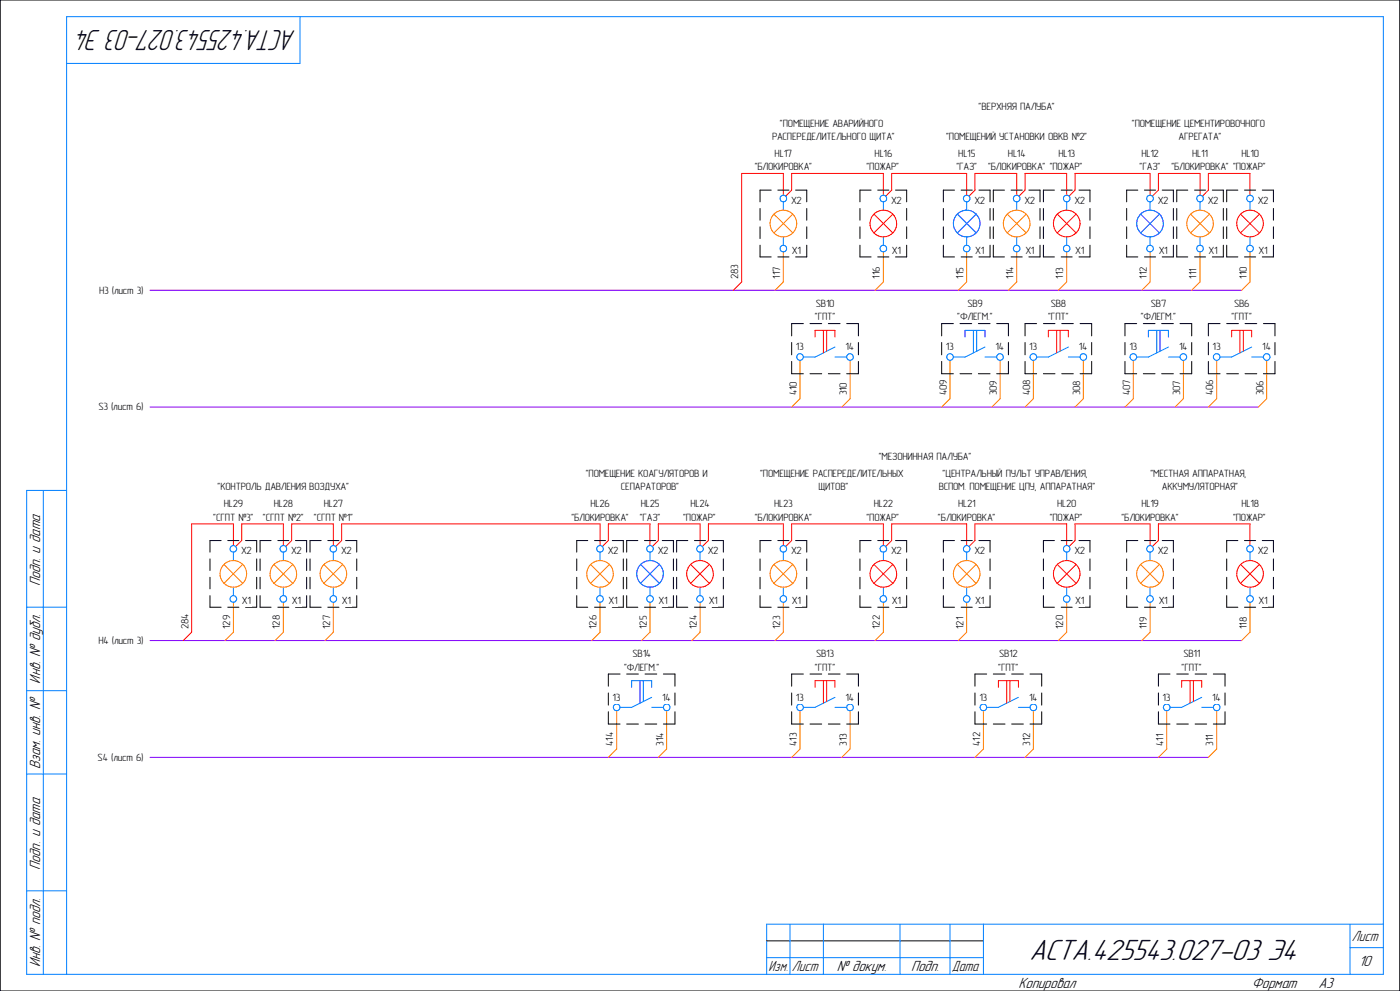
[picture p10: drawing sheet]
<svg xmlns="http://www.w3.org/2000/svg" width="420mm" height="297mm" viewBox="0 0 420 297" stroke-linecap="round" stroke-linejoin="round" font-family="sans-serif">
<g fill="none" stroke="#000" stroke-width=".3">
<path d="M-.1 0v297M231.4 57h-3.4v3.5M233.3 57h3.4M238.7 57h3.3v3.5M261.3 57h-3.3v3.5M263.3 57h3.4M268.6 57h3.4v3.5M286.3 57h-3.3v3.5M288.3 57h3.4M293.7 57h3.3v3.5M301.3 57h-3.3v3.5M303.3 57h3.4"/>
<path d="M308.7 57h3.3v3.5M316.3 57h-3.3v3.5M318.3 57h3.3M323.7 57h3.3v3.5M341.3 57h-3.3v3.5M343.3 57h3.4M348.7 57h3.3v3.5M356.3 57h-3.3v3.5M358.4 57h3.3M363.7 57h3.3v3.5M371.3 57h-3.3v3.5M373.3 57h3.4"/>
<path d="M378.7 57h3.3v3.5M228 62.5v3.5M228 68v3.5M228 73.5v3.5h3.4M233.3 77h3.4M242 62.5v3.5M242 68v3.5M242 73.5v3.5h-3.3M258 62.5v3.5M258 68v3.5M258 73.5v3.5h3.3M263.3 77h3.4"/>
<path d="M272 62.5v3.5M272 68v3.5M272 73.5v3.5h-3.4M283 62.5v3.5M283 68v3.5M283 73.5v3.5h3.3M288.3 77h3.4M297 62.5v3.5M297 68v3.5M297 73.5v3.5h-3.3M298 73.5v3.5h3.3M298 62.5v3.5"/>
<path d="M298 68v3.5M303.3 77h3.4M312 73.5v3.5h-3.3M312 62.5v3.5M312 68v3.5M313 62.5v3.5M313 68v3.5M313 73.5v3.5h3.3M318.3 77h3.3M327 62.5v3.5M327 68v3.5M327 73.5v3.5h-3.3"/>
<path d="M338 62.5v3.5M338 68v3.5M338 73.5v3.5h3.3M343.3 77h3.4M352 62.5v3.5M352 68v3.5M352 73.5v3.5h-3.3M353 73.5v3.5h3.3M353 62.5v3.5M353 68v3.5M358.4 77h3.3M367 73.5v3.5h-3.3"/>
<path d="M367 62.5v3.5M367 68v3.5M368 62.5v3.5M368 68v3.5M368 73.5v3.5h3.3M373.3 77h3.4M382 62.5v3.5M382 68v3.5M382 73.5v3.5h-3.3M241 97h-3.5v3.7M243 97h3.5M248.5 97h3.5"/>
<path d="M254 97h3.5v3.7M286 97h-3.5v3.7M288 97h3.5M293.5 97h3.5M299 97h3.5v3.7M311 97h-3.5v3.7M313 97h3.5M318.5 97h3.5M324 97h3.5v3.7M341 97h-3.5v3.7M343 97h3.5M348.5 97h3.5"/>
<path d="M354 97h3.5v3.7M366 97h-3.5v3.7M368 97h3.5M373.5 97h3.5M379 97h3.5v3.7M237.5 102.7v3.6M237.5 108.3v3.7h3.5M243 112h3.5M248.5 112h3.5M257.5 102.7v3.6M257.5 108.3v3.7h-3.5M282.5 108.3v3.7h3.5"/>
<path d="M282.5 102.7v3.6M288 112h3.5M293.5 112h3.5M302.5 108.3v3.7h-3.5M302.5 102.7v3.6M307.5 108.3v3.7h3.5M307.5 102.7v3.6M313 112h3.5M318.5 112h3.5M327.5 108.3v3.7h-3.5M327.5 102.7v3.6M337.5 108.3v3.7h3.5"/>
<path d="M337.5 102.7v3.6M343 112h3.5M348.5 112h3.5M357.5 108.3v3.7h-3.5M357.5 102.7v3.6M362.5 108.3v3.7h3.5M362.5 102.7v3.6M368 112h3.5M373.5 112h3.5M382.5 108.3v3.7h-3.5M382.5 102.7v3.6M63 178.5v3.5h3.3"/>
<path d="M63 167.5v3.5M63 173v3.5M66.3 162h-3.3v3.5M68.3 162h3.4M73.7 162h3.3v3.5M77 178.5v3.5h-3.3M77 167.5v3.5M77 173v3.5M78 178.5v3.5h3.3M78 167.5v3.5M78 173v3.5M81.3 162h-3.3v3.5"/>
<path d="M83.4 162h3.3M88.6 162h3.4v3.5M92 178.5v3.5h-3.4M92 167.5v3.5M92 173v3.5M93 178.5v3.5h3.4M93 167.5v3.5M93 173v3.5M96.4 162h-3.4v3.5M98.3 162h3.4M103.7 162h3.3v3.5M107 178.5v3.5h-3.3"/>
<path d="M107 167.5v3.5M107 173v3.5M173 178.5v3.5h3.3M173 167.5v3.5M173 173v3.5M176.3 162h-3.3v3.5M178.4 162h3.3M183.7 162h3.3v3.5M187 178.5v3.5h-3.3M187 167.5v3.5M187 173v3.5M188 178.5v3.5h3.3"/>
<path d="M188 167.5v3.5M188 173v3.5M191.3 162h-3.3v3.5M193.3 162h3.4M198.7 162h3.3v3.5M202 178.5v3.5h-3.3M202 167.5v3.5M202 173v3.5M203 178.5v3.5h3.3M203 167.5v3.5M203 173v3.5M206.3 162h-3.3v3.5"/>
<path d="M208.3 162h3.4M213.7 162h3.3v3.5M217 178.5v3.5h-3.3M217 167.5v3.5M217 173v3.5M228 178.5v3.5h3.4M228 167.5v3.5M228 173v3.5M231.4 162h-3.4v3.5M233.3 162h3.4M238.7 162h3.3v3.5M242 178.5v3.5h-3.3"/>
<path d="M242 167.5v3.5M242 173v3.5M258 178.5v3.5h3.3M258 167.5v3.5M258 173v3.5M261.3 162h-3.3v3.5M263.3 162h3.4M268.6 162h3.4v3.5M272 178.5v3.5h-3.4M272 167.5v3.5M272 173v3.5M283 178.5v3.5h3.3"/>
<path d="M283 167.5v3.5M283 173v3.5M286.3 162h-3.3v3.5M288.3 162h3.4M293.7 162h3.3v3.5M297 178.5v3.5h-3.3M297 167.5v3.5M297 173v3.5M313 178.5v3.5h3.3M313 167.5v3.5M313 173v3.5M316.3 162h-3.3v3.5"/>
<path d="M318.3 162h3.3M323.7 162h3.3v3.5M327 178.5v3.5h-3.3M327 167.5v3.5M327 173v3.5M338 178.5v3.5h3.3M338 167.5v3.5M338 173v3.5M341.3 162h-3.3v3.5M343.3 162h3.4M348.7 162h3.3v3.5M352 178.5v3.5h-3.3"/>
<path d="M352 167.5v3.5M352 173v3.5M368 167.5v3.5M368 173v3.5M368 178.5v3.5h3.3M371.3 162h-3.3v3.5M373.3 162h3.4M378.7 162h3.3v3.5M382 167.5v3.5M382 173v3.5M382 178.5v3.5h-3.3M68.3 182h3.4"/>
<path d="M83.4 182h3.3M98.3 182h3.4M178.4 182h3.3M193.3 182h3.4M208.3 182h3.4M233.3 182h3.4M263.3 182h3.4M288.3 182h3.4M318.3 182h3.3M343.3 182h3.4M373.3 182h3.4M182.5 213.3v3.7h3.5"/>
<path d="M182.5 207.7v3.6M186 202h-3.5v3.7M188 217h3.5M188 202h3.5M193.5 217h3.5M193.5 202h3.5M199 202h3.5v3.7M202.5 213.3v3.7h-3.5M202.5 207.7v3.6M237.5 213.3v3.7h3.5M237.5 207.7v3.6M241 202h-3.5v3.7"/>
<path d="M243 217h3.5M243 202h3.5M248.5 217h3.5M248.5 202h3.5M254 202h3.5v3.7M257.5 213.3v3.7h-3.5M257.5 207.7v3.6M292.5 213.3v3.7h3.5M292.5 207.7v3.6M296 202h-3.5v3.7M298 217h3.5M298 202h3.5"/>
<path d="M303.5 217h3.5M303.5 202h3.5M309 202h3.5v3.7M312.5 213.3v3.7h-3.5M312.5 207.7v3.6M347.5 213.3v3.7h3.5M347.5 207.7v3.6M351 202h-3.5v3.7M353 217h3.5M353 202h3.5M358.5 217h3.5M358.5 202h3.5"/>
<path d="M364 202h3.5v3.7M367.5 213.3v3.7h-3.5M367.5 207.7v3.6"/>
</g>
<path d="M45 87h327.5M45 122h332.5M45 192h327.5M45 227h317.5" fill="none" stroke="#8000ff" stroke-width=".3"/>
<g fill="none" stroke="#ff8000" stroke-width=".3">
<path d="M232.2 64.2l5.6 5.6M235 75.5v9l-2.5 2.5M237.8 64.2l-5.6 5.6M265 75.5v9l-2.5 2.5M290 75.5v9l-2.5 2.5M302.2 64.2l5.6 5.6M305 75.5v9l-2.5 2.5M307.8 64.2l-5.6 5.6M320 75.5v9l-2.5 2.5M345 75.5v9l-2.5 2.5M357.2 64.2l5.6 5.6M360 75.5v9l-2.5 2.5"/>
<path d="M362.8 64.2l-5.6 5.6M375 75.5v9l-2.5 2.5M240 108v11.5l-2.5 2.5M255 108v11.5l-2.5 2.5M285 108v11.5l-2.5 2.5M300 108v11.5l-2.5 2.5M310 108v11.5l-2.5 2.5M325 108v11.5l-2.5 2.5M340 108v11.5l-2.5 2.5M355 108v11.5l-2.5 2.5M365 108v11.5l-2.5 2.5M380 108v11.5l-2.5 2.5"/>
<path d="M67.2 169.2l5.6 5.6M72.8 169.2l-5.6 5.6M82.2 169.2l5.6 5.6M87.8 169.2l-5.6 5.6M97.2 169.2l5.6 5.6M102.8 169.2l-5.6 5.6M177.2 169.2l5.6 5.6M182.8 169.2l-5.6 5.6M232.2 169.2l5.6 5.6M237.8 169.2l-5.6 5.6M287.2 169.2l5.6 5.6M292.8 169.2l-5.6 5.6"/>
<path d="M342.2 169.2l5.6 5.6M347.8 169.2l-5.6 5.6M70 180.5v9l-2.5 2.5M85 180.5v9l-2.5 2.5M100 180.5v9l-2.5 2.5M180 180.5v9l-2.5 2.5M195 180.5v9l-2.5 2.5M210 180.5v9l-2.5 2.5M235 180.5v9l-2.5 2.5M265 180.5v9l-2.5 2.5M290 180.5v9l-2.5 2.5M320 180.5v9l-2.5 2.5"/>
<path d="M345 180.5v9l-2.5 2.5M375 180.5v9l-2.5 2.5M185 213v11.5l-2.5 2.5M200 213v11.5l-2.5 2.5M240 213v11.5l-2.5 2.5M255 213v11.5l-2.5 2.5M295 213v11.5l-2.5 2.5M310 213v11.5l-2.5 2.5M350 213v11.5l-2.5 2.5M365 213v11.5l-2.5 2.5"/>
<circle cx="235" cy="67" r="4"/>
<circle cx="305" cy="67" r="4"/>
<circle cx="360" cy="67" r="4"/>
<circle cx="70" cy="172" r="4"/>
<circle cx="85" cy="172" r="4"/>
<circle cx="100" cy="172" r="4"/>
<circle cx="180" cy="172" r="4"/>
<circle cx="235" cy="172" r="4"/>
<circle cx="290" cy="172" r="4"/>
<circle cx="345" cy="172" r="4"/>
</g>
<g fill="none" stroke="#f00" stroke-width=".3">
<path d="M235 58.5v-6.5h-12.5v32.5l-2.5 2.5M265 58.5v-6.5h-27.5v5l-1.8 1.8M290 58.5v-6.5h-22.5v5l-1.8 1.8M305 58.5v-6.5h-12.5v5l-1.8 1.8M320 58.5v-6.5h-12.5v5l-1.8 1.8M345 58.5v-6.5h-22.5v5l-1.8 1.8M360 58.5v-6.5h-12.5v5l-1.8 1.8M375 58.5v-6.5h-12.5v5l-1.8 1.8M262.2 64.2l5.6 5.6M267.8 64.2l-5.6 5.6M317.2 64.2l5.6 5.6M322.8 64.2l-5.6 5.6"/>
<path d="M372.2 64.2l5.6 5.6M377.8 64.2l-5.6 5.6M247 99v6.7M248 99v6.2M317 99v6.7M318 99v6.2M372 99v6.7M373 99v6.2M244.5 101v-2h6v2M314.5 101v-2h6v2M369.5 101v-2h6v2M70 163.5v-6.5h-12.5v32.5l-2.5 2.5"/>
<path d="M85 163.5v-6.5h-12.5v5l-1.8 1.8M100 163.5v-6.5h-12.5v5l-1.8 1.8M180 163.5v-6.5h-77.5v5l-1.8 1.8M195 163.5v-6.5h-12.5v5l-1.8 1.8M207.2 169.2l5.6 5.6M210 163.5v-6.5h-12.5v5l-1.8 1.8M212.8 169.2l-5.6 5.6M235 163.5v-6.5h-22.5v5l-1.8 1.8M262.2 169.2l5.6 5.6M265 163.5v-6.5h-27.5v5l-1.8 1.8M267.8 169.2l-5.6 5.6M290 163.5v-6.5h-22.5v5l-1.8 1.8"/>
<path d="M317.2 169.2l5.6 5.6M320 163.5v-6.5h-27.5v5l-1.8 1.8M322.8 169.2l-5.6 5.6M345 163.5v-6.5h-22.5v5l-1.8 1.8M372.2 169.2l5.6 5.6M375 163.5v-6.5h-27.5v5l-1.8 1.8M377.8 169.2l-5.6 5.6M244.5 206v-2h6v2M247 204v6.7M248 204v6.3M299.5 206v-2h6v2M302 204v6.7"/>
<path d="M303 204v6.3M354.5 206v-2h6v2M357 204v6.7M358 204v6.3"/>
<circle cx="265" cy="67" r="4"/>
<circle cx="320" cy="67" r="4"/>
<circle cx="375" cy="67" r="4"/>
<circle cx="210" cy="172" r="4"/>
<circle cx="265" cy="172" r="4"/>
<circle cx="320" cy="172" r="4"/>
<circle cx="375" cy="172" r="4"/>
</g>
<g fill="none" stroke="#0080ff" stroke-width=".3">
<path d="M235 60.5v2.5M235 71v2.5M265 60.5v2.5M265 71v2.5M290 60.5v2.5M290 71v2.5M305 60.5v2.5M305 71v2.5M320 60.5v2.5M320 71v2.5M345 60.5v2.5M345 71v2.5"/>
<path d="M360 60.5v2.5M360 71v2.5M375 60.5v2.5M375 71v2.5M250.5 104l-6 3h-3.5M250.5 107h3.5M295.5 104l-6 3h-3.5M295.5 107h3.5M320.5 104l-6 3h-3.5M320.5 107h3.5M350.5 104l-6 3h-3.5M350.5 107h3.5"/>
<path d="M375.5 104l-6 3h-3.5M375.5 107h3.5M70 165.5v2.5M70 176v2.5M85 165.5v2.5M85 176v2.5M100 165.5v2.5M100 176v2.5M180 165.5v2.5M180 176v2.5M195 165.5v2.5M195 176v2.5"/>
<path d="M210 165.5v2.5M210 176v2.5M235 165.5v2.5M235 176v2.5M265 165.5v2.5M265 176v2.5M290 165.5v2.5M290 176v2.5M320 165.5v2.5M320 176v2.5M345 165.5v2.5M345 176v2.5"/>
<path d="M375 165.5v2.5M375 176v2.5M195.5 209l-6 3h-3.5M195.5 212h3.5M250.5 209l-6 3h-3.5M250.5 212h3.5M305.5 209l-6 3h-3.5M305.5 212h3.5M360.5 209l-6 3h-3.5M360.5 212h3.5"/>
<circle cx="235" cy="59.5" r="1.01"/>
<circle cx="265" cy="59.5" r="1"/>
<circle cx="290" cy="59.5" r="1"/>
<circle cx="305" cy="59.5" r="1"/>
<circle cx="320" cy="59.5" r="1.01"/>
<circle cx="345" cy="59.5" r="1"/>
<circle cx="360" cy="59.5" r="1"/>
<circle cx="375" cy="59.5" r="1"/>
<circle cx="235" cy="74.5" r=".99"/>
<circle cx="265" cy="74.5" r=".99"/>
<circle cx="290" cy="74.5" r=".99"/>
<circle cx="305" cy="74.5" r=".99"/>
<circle cx="320" cy="74.5" r=".99"/>
<circle cx="345" cy="74.5" r=".99"/>
<circle cx="360" cy="74.5" r="1"/>
<circle cx="375" cy="74.5" r=".99"/>
<circle cx="240" cy="107" r="1"/>
<circle cx="255" cy="107" r="1"/>
<circle cx="285" cy="107" r="1.01"/>
<circle cx="300" cy="107" r="1"/>
<circle cx="310" cy="107" r="1.01"/>
<circle cx="325" cy="107" r="1"/>
<circle cx="340" cy="107" r="1.01"/>
<circle cx="355" cy="107" r="1"/>
<circle cx="365" cy="107" r="1.01"/>
<circle cx="380" cy="107" r="1"/>
<circle cx="70" cy="164.5" r="1"/>
<circle cx="70" cy="179.5" r="1.01"/>
<circle cx="85" cy="164.5" r="1"/>
<circle cx="85" cy="179.5" r="1.01"/>
<circle cx="100" cy="164.5" r=".99"/>
<circle cx="100" cy="179.5" r="1.01"/>
<circle cx="180" cy="164.5" r="1"/>
<circle cx="180" cy="179.5" r="1.01"/>
<circle cx="195" cy="179.5" r="1.01"/>
<circle cx="195" cy="164.5" r="1"/>
<circle cx="210" cy="164.5" r="1"/>
<circle cx="210" cy="179.5" r="1.01"/>
<circle cx="235" cy="164.5" r=".99"/>
<circle cx="235" cy="179.5" r="1.01"/>
<circle cx="265" cy="164.5" r="1"/>
<circle cx="265" cy="179.5" r="1.01"/>
<circle cx="290" cy="179.5" r="1.01"/>
<circle cx="290" cy="164.5" r="1"/>
<circle cx="320" cy="164.5" r="1"/>
<circle cx="320" cy="179.5" r="1.01"/>
<circle cx="345" cy="164.5" r="1"/>
<circle cx="345" cy="179.5" r="1.01"/>
<circle cx="375" cy="179.5" r="1.01"/>
<circle cx="375" cy="164.5" r="1"/>
<circle cx="185" cy="212" r="1"/>
<circle cx="200" cy="212" r="1"/>
<circle cx="240" cy="212" r="1"/>
<circle cx="255" cy="212" r="1"/>
<circle cx="295" cy="212" r="1"/>
<circle cx="310" cy="212" r="1"/>
<circle cx="350" cy="212" r="1.01"/>
<circle cx="365" cy="212" r="1.01"/>
</g>
<g fill="none" stroke="#00f" stroke-width=".3">
<path d="M287.2 64.2l5.6 5.6M292.8 64.2l-5.6 5.6M342.2 64.2l5.6 5.6M347.8 64.2l-5.6 5.6M292 99v6.7M293 99v6.2M347 99v6.7M348 99v6.2M289.5 101v-2h6v2M344.5 101v-2h6v2M192.2 169.2l5.6 5.6M197.8 169.2l-5.6 5.6"/>
<path d="M189.5 206v-2h6v2M192 204v6.7M193 204v6.3"/>
<circle cx="290" cy="67" r="4"/>
<circle cx="345" cy="67" r="4"/>
<circle cx="195" cy="172" r="4"/>
</g>
<g fill="#fff">
<path d="M377.6 178.2h2.8v3.6h-2.8z"/>
<path d="M377.3 163.2h3.4v3.6h-3.4z"/>
<path d="M348.8 207.2h2.4v3.6h-2.4z"/>
<path d="M363.7 207.2h2.6v3.6h-2.6z"/>
<path d="M347.6 178.2h2.8v3.6h-2.8z"/>
<path d="M347.3 163.2h3.4v3.6h-3.4z"/>
<path d="M322.6 178.2h2.8v3.6h-2.8z"/>
<path d="M322.3 163.2h3.4v3.6h-3.4z"/>
<path d="M293.8 207.2h2.4v3.6h-2.4z"/>
<path d="M308.7 207.2h2.6v3.6h-2.6z"/>
<path d="M292.6 178.2h2.8v3.6h-2.8z"/>
<path d="M292.3 163.2h3.4v3.6h-3.4z"/>
<path d="M267.6 178.2h2.8v3.6h-2.8z"/>
<path d="M267.3 163.2h3.4v3.6h-3.4z"/>
<path d="M238.8 207.2h2.4v3.6h-2.4z"/>
<path d="M253.7 207.2h2.6v3.6h-2.6z"/>
<path d="M237.6 178.2h2.8v3.6h-2.8z"/>
<path d="M237.3 163.2h3.4v3.6h-3.4z"/>
<path d="M212.6 178.2h2.8v3.6h-2.8z"/>
<path d="M212.3 163.2h3.4v3.6h-3.4z"/>
<path d="M197.6 178.2h2.8v3.6h-2.8z"/>
<path d="M197.3 163.2h3.4v3.6h-3.4z"/>
<path d="M182.6 178.2h2.8v3.6h-2.8z"/>
<path d="M182.3 163.2h3.4v3.6h-3.4z"/>
<path d="M183.8 207.2h2.4v3.6h-2.4z"/>
<path d="M198.7 207.2h2.6v3.6h-2.6z"/>
<path d="M363.8 102.2h2.4v3.5h-2.4z"/>
<path d="M378.7 102.2h2.6v3.5h-2.6z"/>
<path d="M338.8 102.2h2.4v3.5h-2.4z"/>
<path d="M353.7 102.2h2.6v3.5h-2.6z"/>
<path d="M377.6 73.2h2.8v3.6h-2.8z"/>
<path d="M377.3 58.2h3.4v3.6h-3.4z"/>
<path d="M347.6 73.2h2.8v3.6h-2.8z"/>
<path d="M347.3 58.2h3.4v3.6h-3.4z"/>
<path d="M362.6 73.2h2.8v3.6h-2.8z"/>
<path d="M362.3 58.2h3.4v3.6h-3.4z"/>
<path d="M308.8 102.2h2.4v3.5h-2.4z"/>
<path d="M323.7 102.2h2.6v3.5h-2.6z"/>
<path d="M283.8 102.2h2.4v3.5h-2.4z"/>
<path d="M298.7 102.2h2.6v3.5h-2.6z"/>
<path d="M322.6 73.2h2.8v3.6h-2.8z"/>
<path d="M322.3 58.2h3.4v3.6h-3.4z"/>
<path d="M292.6 73.2h2.8v3.6h-2.8z"/>
<path d="M292.3 58.2h3.4v3.6h-3.4z"/>
<path d="M307.6 73.2h2.8v3.6h-2.8z"/>
<path d="M307.3 58.2h3.4v3.6h-3.4z"/>
<path d="M267.6 73.2h2.8v3.6h-2.8z"/>
<path d="M267.3 58.2h3.4v3.6h-3.4z"/>
<path d="M238.8 102.2h2.4v3.5h-2.4z"/>
<path d="M253.7 102.2h2.6v3.5h-2.6z"/>
<path d="M237.6 73.2h2.8v3.6h-2.8z"/>
<path d="M237.3 58.2h3.4v3.6h-3.4z"/>
<path d="M72.6 178.2h2.8v3.6h-2.8z"/>
<path d="M72.3 163.2h3.4v3.6h-3.4z"/>
<path d="M87.6 178.2h2.8v3.6h-2.8z"/>
<path d="M87.3 163.2h3.4v3.6h-3.4z"/>
<path d="M102.6 178.2h2.8v3.6h-2.8z"/>
<path d="M102.3 163.2h3.4v3.6h-3.4z"/>
</g>
<path d="M420 0v297M420 0h-420v297h420M230 282h65" fill="none" stroke="#000" stroke-width=".3"/>
<g fill="none" stroke="#0080ff" stroke-width=".3">
<path d="M90 5v14h-70M13 147v145M20 147h-12v145h407v-287h-395v287M8 182h12M8 207h12M8 232h12M8 267h12M237 277v15M247 277v15M270 277v15M285 277v15M295 277v15"/>
<path d="M405 277v15M415 277h-185v15M230 287h65M405 284h10"/>
</g>
<text font-size="9.4" x="308.8" y="287.7">АСТА.425543.027-03 Э4</text>
<text font-size="9.2" x="88.8" y="8.8" transform="rotate(-180 88.8 8.8)">АСТА.425543.027-03 Э4</text>
<g font-size="4.7">
<text x="12.1" y="175.7" transform="rotate(-90 12.1 175.7)">Подп. и дата</text>
<text x="12.1" y="204.9" transform="rotate(-90 12.1 204.9)">Инв. № дубл.</text>
<text x="12.1" y="230.6" transform="rotate(-90 12.1 230.6)">Взам. инв. №</text>
<text x="12.1" y="260.7" transform="rotate(-90 12.1 260.7)">Подп. и дата</text>
<text x="12.1" y="289.9" transform="rotate(-90 12.1 289.9)">Инв. № подл.</text>
<text x="251" y="291.1">№ докум.</text>
<text x="273.3" y="291.1">Подп.</text>
<text x="407.6" y="289.6">10</text>
<text x="305.5" y="296.1">Копировал</text>
<text x="375.5" y="296.1">Формат</text>
<text x="395.5" y="296.1">A3</text>
</g>
<g font-size="4.6">
<text x="405.6" y="282.1">Лист</text>
<text x="230.6" y="291.1">Изм.</text>
<text x="237.6" y="291.1">Лист</text>
<text x="285.6" y="291.1">Дата</text>
</g>
<g font-size="3.1">
<text x="293.6" y="33">&quot;ВЕРХНЯЯ ПАЛУБА&quot;</text>
<text x="231.6" y="42">РАСПЕРЕДЕЛИТЕЛЬНОГО ЩИТА&quot;</text>
<text x="234" y="38">&quot;ПОМЕЩЕНИЕ АВАРИЙНОГО</text>
<text x="283.8" y="42">&quot;ПОМЕЩЕНИЙ УСТАНОВКИ ОВКВ №2&quot;</text>
<text x="339.5" y="38">&quot;ПОМЕЩЕНИЕ ЦЕМЕНТИРОВОЧНОГО</text>
<text x="353.6" y="42">АГРЕГАТА&quot;</text>
<text x="232.4" y="47">HL17</text>
<text x="262.4" y="47">HL16</text>
<text x="287.5" y="47">HL15</text>
<text x="302.4" y="47">HL14</text>
<text x="317.5" y="47">HL13</text>
<text x="342.4" y="47">HL12</text>
<text x="357.6" y="47">HL11</text>
<text x="372.4" y="47">HL10</text>
<text x="226.4" y="51">&quot;БЛОКИРОВКА&quot;</text>
<text x="259.9" y="51">&quot;ПОЖАР&quot;</text>
<text x="286.9" y="51">&quot;ГАЗ&quot;</text>
<text x="296.4" y="51">&quot;БЛОКИРОВКА&quot; &quot;ПОЖАР&quot;</text>
<text x="341.9" y="51">&quot;ГАЗ&quot;</text>
<text x="351.4" y="51">&quot;БЛОКИРОВКА&quot; &quot;ПОЖАР&quot;</text>
<text x="237.3" y="61">X2</text>
<text x="267.3" y="61">X2</text>
<text x="292.3" y="61">X2</text>
<text x="307.3" y="61">X2</text>
<text x="322.3" y="61">X2</text>
<text x="347.3" y="61">X2</text>
<text x="362.3" y="61">X2</text>
<text x="377.3" y="61">X2</text>
<text x="237.6" y="76">X1</text>
<text x="267.6" y="76">X1</text>
<text x="292.6" y="76">X1</text>
<text x="307.6" y="76">X1</text>
<text x="322.6" y="76">X1</text>
<text x="347.6" y="76">X1</text>
<text x="362.6" y="76">X1</text>
<text x="377.6" y="76">X1</text>
<text x="221.5" y="83.5" transform="rotate(-90 221.5 83.5)">283</text>
<text x="234" y="83.5" transform="rotate(-90 234 83.5)">117</text>
<text x="264" y="83.5" transform="rotate(-90 264 83.5)">116</text>
<text x="289" y="83.5" transform="rotate(-90 289 83.5)">115</text>
<text x="304" y="83.5" transform="rotate(-90 304 83.5)">114</text>
<text x="319" y="83.5" transform="rotate(-90 319 83.5)">113</text>
<text x="344" y="83.5" transform="rotate(-90 344 83.5)">112</text>
<text x="359" y="83.5" transform="rotate(-90 359 83.5)">111</text>
<text x="374" y="83.5" transform="rotate(-90 374 83.5)">110</text>
<text x="29.7" y="88">H3 (лист 3)</text>
<text x="244.7" y="92">SB10</text>
<text x="290.2" y="92">SB9</text>
<text x="315.2" y="92">SB8</text>
<text x="345.2" y="92">SB7</text>
<text x="370.2" y="92">SB6</text>
<text x="244.5" y="96">&quot;ГПТ&quot;</text>
<text x="287.2" y="96">&quot;ФЛЕГМ.&quot;</text>
<text x="314.4" y="96">&quot;ГПТ&quot;</text>
<text x="342.2" y="96">&quot;ФЛЕГМ.&quot;</text>
<text x="369.5" y="96">&quot;ГПТ&quot;</text>
<text x="238.8" y="105">13</text>
<text x="253.7" y="105">14</text>
<text x="283.8" y="105">13</text>
<text x="298.7" y="105">14</text>
<text x="308.8" y="105">13</text>
<text x="323.7" y="105">14</text>
<text x="338.8" y="105">13</text>
<text x="353.7" y="105">14</text>
<text x="363.8" y="105">13</text>
<text x="378.7" y="105">14</text>
<text x="239" y="118.5" transform="rotate(-90 239 118.5)">410</text>
<text x="254" y="118.5" transform="rotate(-90 254 118.5)">310</text>
<text x="284" y="118.5" transform="rotate(-90 284 118.5)">409</text>
<text x="299" y="118.5" transform="rotate(-90 299 118.5)">309</text>
<text x="309" y="118.5" transform="rotate(-90 309 118.5)">408</text>
<text x="324" y="118.5" transform="rotate(-90 324 118.5)">308</text>
<text x="339" y="118.5" transform="rotate(-90 339 118.5)">407</text>
<text x="354" y="118.5" transform="rotate(-90 354 118.5)">307</text>
<text x="364" y="118.5" transform="rotate(-90 364 118.5)">406</text>
<text x="379" y="118.5" transform="rotate(-90 379 118.5)">306</text>
<text x="29.5" y="123">S3 (лист 6)</text>
<text x="175.7" y="143">&quot;ПОМЕЩЕНИЕ КОАГУЛЯТОРОВ И</text>
<text x="228.1" y="143">&quot;ПОМЕЩЕНИЕ РАСПЕРЕДЕЛИТЕЛЬНЫХ</text>
<text x="263.7" y="138">&quot;МЕЗОНИННАЯ ПАЛУБА&quot;</text>
<text x="282.8" y="143">&quot;ЦЕНТРАЛЬНЫЙ ПУЛЬТ УПРАВЛЕНИЯ,</text>
<text x="345.1" y="143">&quot;МЕСТНАЯ АППАРАТНАЯ,</text>
<text x="65.3" y="147">&quot;КОНТРОЛЬ ДАВЛЕНИЯ ВОЗДУХА&quot;</text>
<text x="186.3" y="147">СЕПАРАТОРОВ&quot;</text>
<text x="245.5" y="147">ЩИТОВ&quot;</text>
<text x="281.6" y="147">ВСПОМ. ПОМЕЩЕНИЕ ЦПУ, АППАРАТНАЯ&quot;</text>
<text x="348.6" y="147">АККУМУЛЯТОРНАЯ&quot;</text>
<text x="64" y="156">&quot;СГПТ №3&quot;</text>
<text x="67.1" y="152">HL29</text>
<text x="78.8" y="156">&quot;СГПТ №2&quot;</text>
<text x="82.1" y="152">HL28</text>
<text x="94.1" y="156">&quot;СГПТ №1&quot;</text>
<text x="97.1" y="152">HL27</text>
<text x="171.4" y="156">&quot;БЛОКИРОВКА&quot;</text>
<text x="177.1" y="152">HL26</text>
<text x="191.9" y="156">&quot;ГАЗ&quot;</text>
<text x="192.2" y="152">HL25</text>
<text x="204.9" y="156">&quot;ПОЖАР&quot;</text>
<text x="207.1" y="152">HL24</text>
<text x="226.4" y="156">&quot;БЛОКИРОВКА&quot;</text>
<text x="232.2" y="152">HL23</text>
<text x="259.9" y="156">&quot;ПОЖАР&quot;</text>
<text x="262.1" y="152">HL22</text>
<text x="281.4" y="156">&quot;БЛОКИРОВКА&quot;</text>
<text x="287.4" y="152">HL21</text>
<text x="314.9" y="156">&quot;ПОЖАР&quot;</text>
<text x="317.1" y="152">HL20</text>
<text x="336.4" y="156">&quot;БЛОКИРОВКА&quot;</text>
<text x="342.4" y="152">HL19</text>
<text x="369.9" y="156">&quot;ПОЖАР&quot;</text>
<text x="372.4" y="152">HL18</text>
<text x="72.3" y="166">X2</text>
<text x="87.3" y="166">X2</text>
<text x="102.3" y="166">X2</text>
<text x="182.3" y="166">X2</text>
<text x="197.3" y="166">X2</text>
<text x="212.3" y="166">X2</text>
<text x="237.3" y="166">X2</text>
<text x="267.3" y="166">X2</text>
<text x="292.3" y="166">X2</text>
<text x="322.3" y="166">X2</text>
<text x="347.3" y="166">X2</text>
<text x="377.3" y="166">X2</text>
<text x="72.6" y="181">X1</text>
<text x="87.6" y="181">X1</text>
<text x="102.6" y="181">X1</text>
<text x="182.6" y="181">X1</text>
<text x="197.6" y="181">X1</text>
<text x="212.6" y="181">X1</text>
<text x="237.6" y="181">X1</text>
<text x="267.6" y="181">X1</text>
<text x="292.6" y="181">X1</text>
<text x="322.6" y="181">X1</text>
<text x="347.6" y="181">X1</text>
<text x="377.6" y="181">X1</text>
<text x="56.5" y="188.5" transform="rotate(-90 56.5 188.5)">284</text>
<text x="69" y="188.5" transform="rotate(-90 69 188.5)">129</text>
<text x="84" y="188.5" transform="rotate(-90 84 188.5)">128</text>
<text x="99" y="188.5" transform="rotate(-90 99 188.5)">127</text>
<text x="179" y="188.5" transform="rotate(-90 179 188.5)">126</text>
<text x="194" y="188.5" transform="rotate(-90 194 188.5)">125</text>
<text x="209" y="188.5" transform="rotate(-90 209 188.5)">124</text>
<text x="234" y="188.5" transform="rotate(-90 234 188.5)">123</text>
<text x="264" y="188.5" transform="rotate(-90 264 188.5)">122</text>
<text x="289" y="188.5" transform="rotate(-90 289 188.5)">121</text>
<text x="319" y="188.5" transform="rotate(-90 319 188.5)">120</text>
<text x="344" y="188.5" transform="rotate(-90 344 188.5)">119</text>
<text x="374" y="188.5" transform="rotate(-90 374 188.5)">118</text>
<text x="29.5" y="193">H4 (лист 3)</text>
<text x="189.7" y="197">SB14</text>
<text x="244.8" y="197">SB13</text>
<text x="299.7" y="197">SB12</text>
<text x="355" y="197">SB11</text>
<text x="187.2" y="201">&quot;ФЛЕГМ.&quot;</text>
<text x="244.5" y="201">&quot;ГПТ&quot;</text>
<text x="299.5" y="201">&quot;ГПТ&quot;</text>
<text x="354.5" y="201">&quot;ГПТ&quot;</text>
<text x="183.8" y="210">13</text>
<text x="198.7" y="210">14</text>
<text x="238.8" y="210">13</text>
<text x="253.7" y="210">14</text>
<text x="293.8" y="210">13</text>
<text x="308.7" y="210">14</text>
<text x="348.8" y="210">13</text>
<text x="363.7" y="210">14</text>
<text x="184" y="223.5" transform="rotate(-90 184 223.5)">414</text>
<text x="199" y="223.5" transform="rotate(-90 199 223.5)">314</text>
<text x="239" y="223.5" transform="rotate(-90 239 223.5)">413</text>
<text x="254" y="223.5" transform="rotate(-90 254 223.5)">313</text>
<text x="294" y="223.5" transform="rotate(-90 294 223.5)">412</text>
<text x="309" y="223.5" transform="rotate(-90 309 223.5)">312</text>
<text x="349" y="223.5" transform="rotate(-90 349 223.5)">411</text>
<text x="364" y="223.5" transform="rotate(-90 364 223.5)">311</text>
<text x="29.3" y="228">S4 (лист 6)</text>
</g>
</svg>
